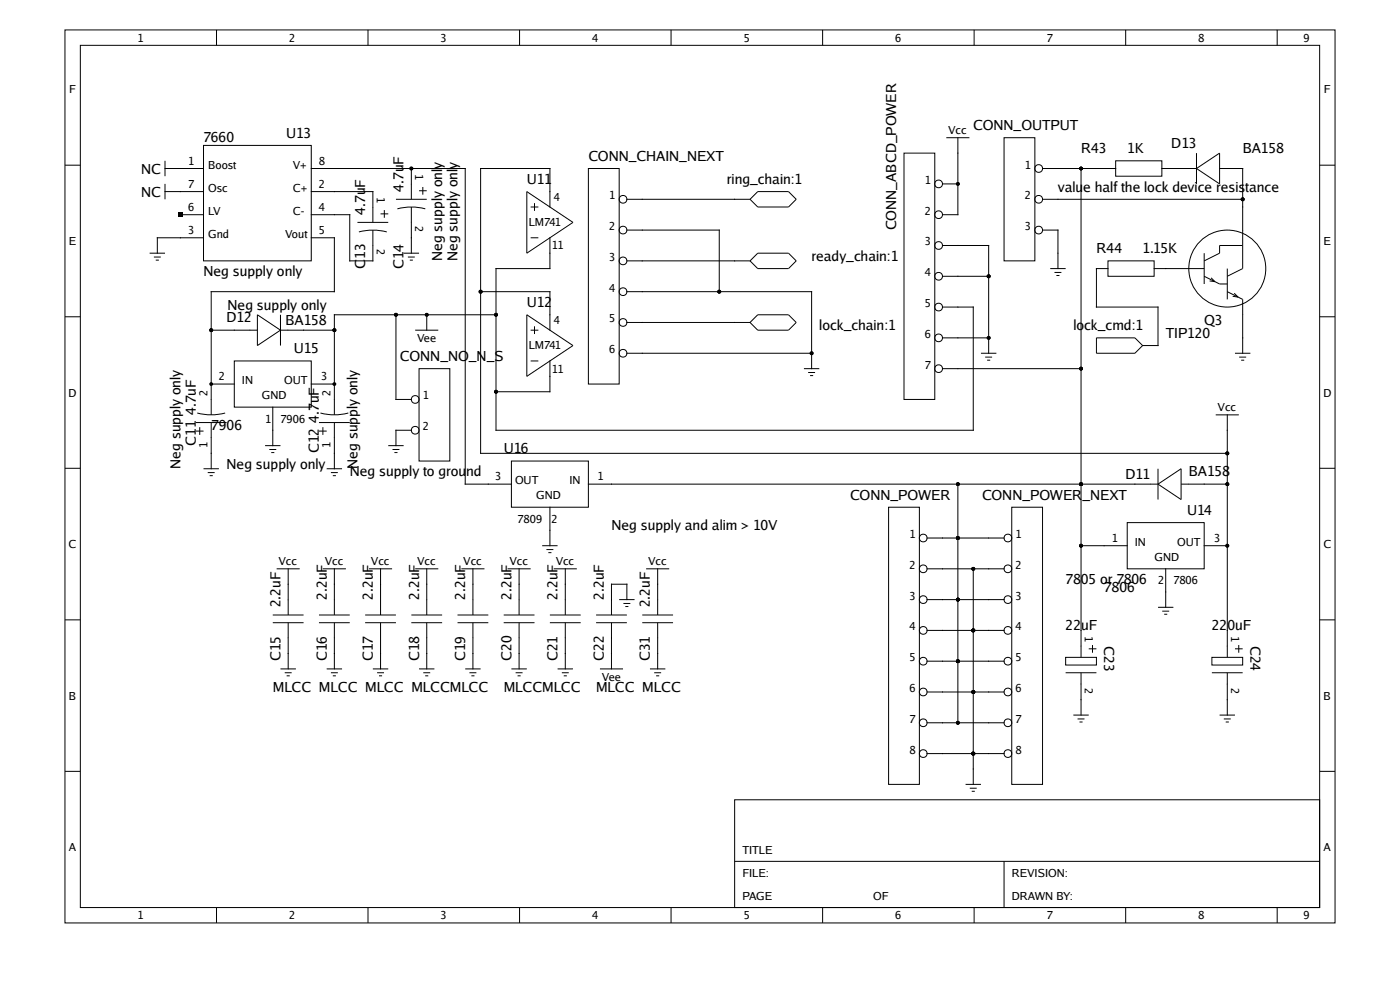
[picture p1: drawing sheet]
<svg xmlns="http://www.w3.org/2000/svg" width="297mm" height="210mm" viewBox="0 0 297 210" stroke-linecap="round" stroke-linejoin="round" font-family="sans-serif">
<g fill="none" stroke="#000" stroke-width=".21">
<path d="M13.8 6.3h269.4v189.5h-269.4zM17 9.6h263v182.9h-263zM45.9 6.3v3.3M78.1 6.3v3.3M110.2 6.3v3.3M142.4 6.3v3.3M174.5 6.3v3.3M206.7 6.3v3.3M238.8 6.3v3.3M270.9 6.3v3.3M13.8 35h3.2M35 35.7h8.2"/>
<path d="M35 34.1v3.3M35 39v3.3M43.2 30.8h22.8v24.5h-22.8zM66 35.7h32.7v67h9.8M87.3 35.7v6.6M89.7 39.7v1.6M124.8 35.7h6.6v45.8h-6.6zM191.8 32.5h6.5v52.2h-6.5zM199.9 39h3.3M200.8 29.2h4.9M203.2 29.2v16.3h-3.3M213 29.2h6.5v26.1h-6.5z"/>
<path d="M221.2 35.7h15.5M229.3 35.7v103.7M236.7 34.1h9.8v3.3h-9.8zM246.5 35.7h7.3M253.8 35.7l4.9-3.2v6.5zM253.8 32.5v6.5M258.7 35.7h4.9v21.3l-3.2 1.6M280 35h3.2M31.7 53.7h3.3M32.6 54.5h1.5M33 55.2h.7M35 40.6h8.2"/>
<path d="M38.3 45.5h4.9M43.2 50.4h-9.8v3.3M66 45.5h8.2v9.8h4.9v-6.5M66 50.4h4.9v11.5h-26.1v26.1M66 40.6h13.1v6.6M75.8 47.2h6.6M76.1 49.2a11.4 11.4 0 0 1 6 0M80.7 45.4h1.7M81.5 44.6v1.6M84 42.3h6.5M84.3 44.3a11.4 11.4 0 0 1 5.9 0M85.6 53.7h3.3"/>
<path d="M86.5 54.5h1.5M86.9 55.2h.7M87.3 43.9v9.8M88.9 40.5h1.6M111.8 40.6l9.8 6.6-9.8 6.5zM112.6 43.9h1.6M112.6 50.4h1.6M113.4 43.1v1.6M116.7 50.4v6.6h-11.5v34.3h101.3v-26.2h-6.6M116.7 43.9v-8.2h-14.7v60.5h158.4M133 55.3h26.1M133 42.3h26.1"/>
<path d="M133 48.8h19.6v13.1M159.1 55.3l1.6-1.6h6.6l1.6 1.6-1.6 1.7h-6.6zM159.1 42.3l1.6-1.7h6.6l1.6 1.7-1.6 1.6h-6.6zM199.9 52.1h9.8v22.8M199.9 58.6h9.8M221.2 42.3h42.4M221.2 48.8h3.2v8.2M222.8 57h3.3M223.7 57.8h1.5M224.1 58.4h.7M235 55.3h9.8v3.3h-9.8zM235 57h-2.4v8.1h13.1v8.2h-3.3"/>
<path d="M244.8 57h10.7M255.5 53.7v6.5M255.5 58.6l3.2 1.6h1.7M256.9 58.9l.8 .8-1.1-.1M260.4 57v6.5M263.6 52.1h-4.9v1.6l-3.2 1.6M13.8 67.2h3.2M44.8 70h9.8M49.7 76.6h16.3v9.8h-16.3zM54.6 66.8l4.9 3.2-4.9 3.3zM59.5 70h11.4M59.5 66.8v6.5"/>
<path d="M84 66.8v17.9h3.3M88.1 70h4.9M88.9 78.2h6.5v19.6h-6.5zM90.5 66.8v3.2M102 61.9h14.7v8.1M105.2 66.8h-34.3v21.2M111.8 66.8l9.8 6.5-9.8 6.5zM112.6 70h1.6M112.6 76.6h1.6M113.4 69.2v1.7M116.7 76.6v6.5h-11.5M133 68.4h26.1"/>
<path d="M133 61.9h39.2v16.3M133 74.9h39.2M159.1 68.4l1.6-1.6h6.6l1.6 1.6-1.6 1.6h-6.6zM170.5 78.2h3.3M171.4 79h1.5M171.9 79.7h.6M199.9 78.2h29.4M199.9 71.7h9.8M208.1 74.9h3.3M209 75.8h1.5M209.4 76.4h.7M232.6 71.7h8.2l1.6 1.6-1.6 1.6h-8.2z"/>
<path d="M260.4 61.9l3.2 1.6v11.4M261.8 62.2l.8 .8-1.1-.1M262 74.9h3.3M262.9 75.8h1.5M263.3 76.4h.7M280 67.2h3.2M13.8 99.3h3.2M41.5 89.6h6.6M41.5 91.4h1.7M41.8 87.6a11.5 11.5 0 0 0 6 0M42.4 90.6v1.6M43.2 99.4h3.2"/>
<path d="M44.8 81.5h4.9M44.8 89.6v9.8M56.2 94.5h3.3M57.1 95.3h1.5M57.5 96h.7M57.9 86.4v8.1M66 81.5h4.9M67.7 89.6h6.5M67.7 91.4h1.6M68 87.6a11.5 11.5 0 0 0 5.9 0M68.5 90.6v1.6M69.3 99.4h3.3"/>
<path d="M70.9 89.6v9.8M82.4 94.5h3.2M83.3 95.3h1.4M83.7 96h.6M87.3 91.3h-3.3v3.2M108.5 97.8h16.3v9.8h-16.3zM245.7 99.4v6.6M257.9 88h4.9M260.4 88v51.4M280 99.3h3.2M44.1 100.2h1.4M44.5 100.9h.6"/>
<path d="M70.2 100.2h1.5M70.6 100.9h.7M115 115.8h3.3M115.9 116.6h1.5M116.3 117.2h.7M116.7 107.6v8.2M124.8 102.7h120.9M188.5 107.6h6.5v58.8h-6.5zM196.7 114.1h16.3M203.2 102.7v50.6M214.6 107.6h6.6v58.8h-6.6zM229.3 115.8h9.8"/>
<path d="M239.1 110.9h16.4v9.8h-16.4zM245.7 102.7l4.9-3.3v6.6zM250.6 102.7h9.8M255.5 115.8h4.9M13.8 131.5h3.2M57.9 130.5h6.5M57.9 132.1h6.5M58.7 120.7h4.9M61.1 120.7v9.8M61.1 132.1v9.8M67.7 130.5h6.5M67.7 132.1h6.5"/>
<path d="M68.5 120.7h4.9M70.9 120.7v9.8M70.9 132.1v9.8M77.5 130.5h6.5M77.5 132.1h6.5M78.3 120.7h4.9M80.7 120.7v9.8M80.7 132.1v9.8M87.3 130.5h6.5M87.3 132.1h6.5M88.1 120.7h4.9M90.5 120.7v9.8"/>
<path d="M90.5 132.1v9.8M97.1 130.5h6.5M97.1 132.1h6.5M97.9 120.7h4.9M100.3 120.7v9.8M100.3 132.1v9.8M106.9 130.5h6.5M106.9 132.1h6.5M107.7 120.7h4.9M110.1 120.7v9.8M110.1 132.1v9.8M116.7 130.5h6.5"/>
<path d="M116.7 132.1h6.5M117.5 120.7h4.9M119.9 120.7v9.8M119.9 132.1v9.8M126.5 130.5h6.5M126.5 132.1h6.5M129.7 132.1v9.8M131.4 127.2h3.2M132.3 128h1.4M132.7 128.7h.6M133 127.2v-3.3h-3.3v6.6M136.3 130.5h6.5"/>
<path d="M136.3 132.1h6.5M137.1 120.7h4.9M139.5 120.7v9.8M139.5 132.1v9.8M196.7 120.7h16.3M196.7 127.2h16.3M196.7 133.7h16.3M206.5 120.7v45.7M226.1 139.4h6.5v1.7h-6.5zM231 137.6h1.6M231.8 136.8v1.7M245.7 128.8h3.2"/>
<path d="M246.6 129.6h1.4M247 130.3h.6M247.3 120.7v8.1M257.1 139.4h6.5v1.7h-6.5zM262 137.6h1.6M262.8 136.8v1.7M280 131.5h3.2M59.5 141.9h3.3M60.4 142.7h1.5M60.8 143.4h.7M69.3 141.9h3.3M70.2 142.7h1.5"/>
<path d="M70.6 143.4h.7M79.1 141.9h3.3M80 142.7h1.5M80.4 143.4h.7M88.9 141.9h3.3M89.8 142.7h1.5M90.2 143.4h.7M98.7 141.9h3.3M99.6 142.7h1.5M100 143.4h.7M108.5 141.9h3.3M109.4 142.7h1.5"/>
<path d="M109.8 143.4h.7M118.3 141.9h3.3M119.2 142.7h1.5M119.6 143.4h.6M127.3 141.9h4.9M137.9 141.9h3.3M138.8 142.7h1.5M139.2 143.4h.6M196.7 140.3h16.3M196.7 146.8h16.3M196.7 153.3h16.3M196.7 159.9h16.3"/>
<path d="M226.1 142.7h6.5M227.7 151.7h3.3M228.6 152.5h1.5M229 153.2h.7M229.3 142.7v9M257.1 142.7h6.5M258.7 151.7h3.3M259.6 152.5h1.5M260 153.2h.7M260.4 142.7v9M13.8 163.6h3.2M155.8 169.6h124.2v22.9h-124.2z"/>
<path d="M204.8 166.4h3.3M205.7 167.2h1.5M206.1 167.9h.7M280 163.6h3.2M45.9 192.5v3.3M78.1 192.5v3.3M110.2 192.5v3.3M142.4 192.5v3.3M155.8 182.7h124.2M174.5 192.5v3.3M206.7 192.5v3.3M213 182.7v9.8"/>
<path d="M238.8 192.5v3.3M270.9 192.5v3.3"/>
<circle cx="199.1" cy="39" r=".82"/>
<circle cx="220.3" cy="35.7" r=".82"/>
<circle cx="132.2" cy="48.8" r=".82"/>
<circle cx="132.2" cy="42.3" r=".82"/>
<circle cx="132.2" cy="55.3" r=".82"/>
<circle cx="199.1" cy="52.1" r=".82"/>
<circle cx="199.1" cy="58.6" r=".82"/>
<circle cx="199.1" cy="45.5" r=".82"/>
<circle cx="220.3" cy="48.8" r=".82"/>
<circle cx="220.3" cy="42.3" r=".82"/>
<circle cx="260.4" cy="57" r="8.2"/>
<circle cx="132.2" cy="74.9" r=".82"/>
<circle cx="132.2" cy="61.9" r=".82"/>
<circle cx="132.2" cy="68.4" r=".82"/>
<circle cx="199.1" cy="65.1" r=".82"/>
<circle cx="199.1" cy="78.2" r=".82"/>
<circle cx="199.1" cy="71.7" r=".82"/>
<circle cx="88.1" cy="91.3" r=".82"/>
<circle cx="88.1" cy="84.7" r=".82"/>
<circle cx="195.9" cy="114.1" r=".82"/>
<circle cx="213.8" cy="114.1" r=".82"/>
<circle cx="195.9" cy="133.7" r=".82"/>
<circle cx="195.9" cy="127.2" r=".82"/>
<circle cx="195.9" cy="120.7" r=".82"/>
<circle cx="213.8" cy="127.2" r=".82"/>
<circle cx="213.8" cy="133.7" r=".82"/>
<circle cx="213.8" cy="120.7" r=".82"/>
<circle cx="195.9" cy="140.3" r=".82"/>
<circle cx="195.9" cy="153.3" r=".82"/>
<circle cx="195.9" cy="146.8" r=".82"/>
<circle cx="195.9" cy="159.9" r=".82"/>
<circle cx="213.8" cy="140.3" r=".82"/>
<circle cx="213.8" cy="146.8" r=".82"/>
<circle cx="213.8" cy="159.9" r=".82"/>
<circle cx="213.8" cy="153.3" r=".82"/>
</g>
<g fill="#000">
<path d="M37.8 45.1h1v.9h-1z"/>
<circle cx="87.3" cy="35.7" r=".41"/>
<circle cx="203.2" cy="39" r=".41"/>
<circle cx="229.3" cy="35.7" r=".41"/>
<circle cx="209.7" cy="58.6" r=".41"/>
<circle cx="263.6" cy="42.3" r=".41"/>
<circle cx="44.8" cy="70" r=".41"/>
<circle cx="70.9" cy="70" r=".41"/>
<circle cx="84" cy="66.8" r=".41"/>
<circle cx="90.5" cy="66.8" r=".41"/>
<circle cx="102" cy="61.9" r=".41"/>
<circle cx="105.2" cy="66.8" r=".41"/>
<circle cx="152.6" cy="61.9" r=".41"/>
<circle cx="172.2" cy="74.9" r=".41"/>
<circle cx="209.7" cy="71.7" r=".41"/>
<circle cx="229.3" cy="78.2" r=".41"/>
<circle cx="44.8" cy="81.5" r=".41"/>
<circle cx="70.9" cy="81.5" r=".41"/>
<circle cx="105.2" cy="83.1" r=".41"/>
<circle cx="260.4" cy="96.2" r=".41"/>
<circle cx="203.2" cy="102.7" r=".41"/>
<circle cx="203.2" cy="114.1" r=".41"/>
<circle cx="229.3" cy="102.7" r=".41"/>
<circle cx="229.3" cy="115.8" r=".41"/>
<circle cx="260.4" cy="102.7" r=".41"/>
<circle cx="260.4" cy="115.8" r=".41"/>
<circle cx="203.2" cy="127.2" r=".41"/>
<circle cx="206.5" cy="133.7" r=".41"/>
<circle cx="206.5" cy="120.7" r=".41"/>
<circle cx="203.2" cy="140.3" r=".41"/>
<circle cx="203.2" cy="153.3" r=".41"/>
<circle cx="206.5" cy="146.8" r=".41"/>
<circle cx="206.5" cy="159.9" r=".41"/>
</g>
<g font-size="2.9">
<text x="60.7" y="29.2">U13</text>
<text x="206.5" y="27.6">CONN_OUTPUT</text>
<text x="43.2" y="30.2">7660</text>
<text x="124.8" y="34.1">CONN_CHAIN_NEXT</text>
<text x="229.3" y="32.5">R43</text>
<text x="239.1" y="32.5">1K</text>
<text x="248.5" y="31.4">D13</text>
<text x="263.6" y="32.5">BA158</text>
<text x="29.9" y="41.7">NC</text>
<text x="29.9" y="36.8">NC</text>
<text x="85.6" y="40.6" transform="rotate(-90 85.6 40.6)">4.7uF</text>
<text x="111.8" y="39">U11</text>
<text x="154.2" y="39">ring_chain:1</text>
<text x="224.4" y="40.6">value half the lock device resistance</text>
<text x="77.5" y="45.5" transform="rotate(-90 77.5 45.5)">4.7uF</text>
<text x="190.1" y="48.8" transform="rotate(-90 190.1 48.8)">CONN_ABCD_POWER</text>
<text x="232.6" y="53.7">R44</text>
<text x="242.4" y="53.7">1.15K</text>
<text x="43.2" y="58.6">Neg supply only</text>
<text x="77.5" y="57" transform="rotate(-90 77.5 57)">C13</text>
<text x="85.6" y="57" transform="rotate(-90 85.6 57)">C14</text>
<text x="93.8" y="55.3" transform="rotate(-90 93.8 55.3)">Neg supply only</text>
<text x="97.1" y="55.3" transform="rotate(-90 97.1 55.3)">Neg supply only</text>
<text x="172.2" y="55.3">ready_chain:1</text>
<text x="48.3" y="65.8">Neg supply only</text>
<text x="111.8" y="65.1">U12</text>
<text x="48.1" y="68.4">D12</text>
<text x="60.6" y="69">BA158</text>
<text x="173.8" y="70">lock_chain:1</text>
<text x="227.7" y="70">lock_cmd:1</text>
<text x="247.3" y="71.7">TIP120</text>
<text x="255.5" y="68.9">Q3</text>
<text x="62.3" y="74.9">U15</text>
<text x="84.9" y="76.6">CONN_NO_N_S</text>
<text x="41.5" y="88" transform="rotate(-90 41.5 88)">4.7uF</text>
<text x="67.7" y="89.6" transform="rotate(-90 67.7 89.6)">4.7uF</text>
<text x="41.5" y="94.5" transform="rotate(-90 41.5 94.5)">C11</text>
<text x="44.8" y="91.3">7906</text>
<text x="38.3" y="99.4" transform="rotate(-90 38.3 99.4)">Neg supply only</text>
<text x="48.1" y="99.4">Neg supply only</text>
<text x="67.7" y="96.2" transform="rotate(-90 67.7 96.2)">C12</text>
<text x="74.2" y="101.1">Neg supply to ground</text>
<text x="75.8" y="99.4" transform="rotate(-90 75.8 99.4)">Neg supply only</text>
<text x="106.9" y="96.2">U16</text>
<text x="238.7" y="101.6">D11</text>
<text x="252.2" y="101.1">BA158</text>
<text x="180.3" y="106">CONN_POWER</text>
<text x="208.3" y="106">CONN_POWER_NEXT</text>
<text x="129.7" y="112.5">Neg supply and alim &gt; 10V</text>
<text x="251.8" y="109.2">U14</text>
<text x="226.1" y="123.9">7805 or 7806</text>
<text x="234.2" y="125.6">7806</text>
<text x="59.5" y="128.8" transform="rotate(-90 59.5 128.8)">2.2uF</text>
<text x="69.3" y="127.2" transform="rotate(-90 69.3 127.2)">2.2uF</text>
<text x="79.1" y="127.2" transform="rotate(-90 79.1 127.2)">2.2uF</text>
<text x="88.9" y="127.2" transform="rotate(-90 88.9 127.2)">2.2uF</text>
<text x="98.7" y="127.2" transform="rotate(-90 98.7 127.2)">2.2uF</text>
<text x="108.5" y="127.2" transform="rotate(-90 108.5 127.2)">2.2uF</text>
<text x="118.3" y="127.2" transform="rotate(-90 118.3 127.2)">2.2uF</text>
<text x="128.1" y="127.2" transform="rotate(-90 128.1 127.2)">2.2uF</text>
<text x="137.9" y="128.8" transform="rotate(-90 137.9 128.8)">2.2uF</text>
<text x="226.1" y="133.7">22uF</text>
<text x="234.2" y="137" transform="rotate(90 234.2 137)">C23</text>
<text x="257.1" y="133.7">220uF</text>
<text x="265.3" y="137" transform="rotate(90 265.3 137)">C24</text>
<text x="59.5" y="140.3" transform="rotate(-90 59.5 140.3)">C15</text>
<text x="69.3" y="140.3" transform="rotate(-90 69.3 140.3)">C16</text>
<text x="79.1" y="140.3" transform="rotate(-90 79.1 140.3)">C17</text>
<text x="88.9" y="140.3" transform="rotate(-90 88.9 140.3)">C18</text>
<text x="98.7" y="140.3" transform="rotate(-90 98.7 140.3)">C19</text>
<text x="108.5" y="140.3" transform="rotate(-90 108.5 140.3)">C20</text>
<text x="118.3" y="140.3" transform="rotate(-90 118.3 140.3)">C21</text>
<text x="128.1" y="140.3" transform="rotate(-90 128.1 140.3)">C22</text>
<text x="137.9" y="140.3" transform="rotate(-90 137.9 140.3)">C31</text>
<text x="57.9" y="146.8">MLCC MLCC MLCC MLCCMLCC</text>
<text x="106.9" y="146.8">MLCCMLCC</text>
<text x="126.5" y="146.8">MLCC MLCC</text>
</g>
<g font-size="2.4">
<text x="29.2" y="8.9">1</text>
<text x="61.3" y="8.9">2</text>
<text x="93.5" y="8.8">3</text>
<text x="125.6" y="8.8">4</text>
<text x="157.8" y="8.8">5</text>
<text x="189.9" y="8.8">6</text>
<text x="222.1" y="8.8">7</text>
<text x="254.2" y="8.8">8</text>
<text x="276.6" y="8.8">9</text>
<text x="14.7" y="19.8">F</text>
<text x="280.9" y="19.8">F</text>
<text x="201.2" y="28.4">Vcc</text>
<text x="39.9" y="34.9">1</text>
<text x="44.2" y="35.7">Boost</text>
<text x="62.1" y="35.7">V+</text>
<text x="67.7" y="34.9">8</text>
<text x="217.4" y="35.7">1</text>
<text x="39.9" y="39.8">7</text>
<text x="44.2" y="40.6">Osc</text>
<text x="62.1" y="40.6">C+</text>
<text x="67.7" y="39.8">2</text>
<text x="79.9" y="41.8" transform="rotate(90 79.9 41.8)">1</text>
<text x="88.1" y="36.9" transform="rotate(90 88.1 36.9)">1</text>
<text x="196.2" y="39">1</text>
<text x="39.9" y="44.7">6</text>
<text x="44.2" y="45.5">LV</text>
<text x="62.1" y="45.5">C-</text>
<text x="67.7" y="44.7">4</text>
<text x="88.1" y="48" transform="rotate(90 88.1 48)">2</text>
<text x="112.2" y="48">LM741</text>
<text x="117.5" y="42.7">4</text>
<text x="129.2" y="42.3">1</text>
<text x="196.2" y="45.5">2</text>
<text x="217.4" y="42.3">2</text>
<text x="14.6" y="52">E</text>
<text x="39.9" y="49.6">3</text>
<text x="44.2" y="50.4">Gnd</text>
<text x="60.5" y="50.4">Vout</text>
<text x="67.7" y="49.6">5</text>
<text x="79.9" y="52.9" transform="rotate(90 79.9 52.9)">2</text>
<text x="117.1" y="52.9">11</text>
<text x="129.2" y="48.8">2</text>
<text x="196.2" y="52.1">3</text>
<text x="217.4" y="48.8">3</text>
<text x="280.8" y="52">E</text>
<text x="129.2" y="55.3">3</text>
<text x="196.2" y="58.6">4</text>
<text x="129.2" y="61.9">4</text>
<text x="196.2" y="65.1">5</text>
<text x="117.5" y="68.8">4</text>
<text x="129.2" y="68.4">5</text>
<text x="196.2" y="71.7">6</text>
<text x="88.5" y="72.6">Vee</text>
<text x="112.2" y="74.1">LM741</text>
<text x="129.2" y="74.9">6</text>
<text x="44" y="83.9" transform="rotate(-90 44 83.9)">2</text>
<text x="46.4" y="80.7">2</text>
<text x="51.3" y="81.5">IN</text>
<text x="60.3" y="81.5">OUT</text>
<text x="68.2" y="80.7">3</text>
<text x="70.1" y="83.9" transform="rotate(-90 70.1 83.9)">2</text>
<text x="117.1" y="79">11</text>
<text x="196.2" y="78.2">7</text>
<text x="14.6" y="84.1">D</text>
<text x="55.5" y="84.7">GND</text>
<text x="56.2" y="89.6">1</text>
<text x="59.5" y="89.6">7906</text>
<text x="89.7" y="84.7">1</text>
<text x="258.3" y="87.2">Vcc</text>
<text x="280.7" y="84.1">D</text>
<text x="44" y="95" transform="rotate(-90 44 95)">1</text>
<text x="70.1" y="95" transform="rotate(-90 70.1 95)">1</text>
<text x="89.7" y="91.3">2</text>
<text x="105.1" y="101.9">3</text>
<text x="126.8" y="101.9">1</text>
<text x="109.3" y="102.7">OUT</text>
<text x="113.8" y="105.9">GND</text>
<text x="120.8" y="102.7">IN</text>
<text x="109.8" y="110.9">7809</text>
<text x="117" y="110.9">2</text>
<text x="14.6" y="116.3">C</text>
<text x="59.1" y="119.8">Vcc</text>
<text x="68.9" y="119.8">Vcc</text>
<text x="78.7" y="119.8">Vcc</text>
<text x="88.5" y="119.8">Vcc</text>
<text x="98.3" y="119.8">Vcc</text>
<text x="108.1" y="119.8">Vcc</text>
<text x="117.9" y="119.8">Vcc</text>
<text x="137.5" y="119.8">Vcc</text>
<text x="192.9" y="114.1">1</text>
<text x="215.5" y="114.1">1</text>
<text x="235.9" y="114.9">1</text>
<text x="240.8" y="115.8">IN</text>
<text x="244.9" y="119">GND</text>
<text x="249.7" y="115.8">OUT</text>
<text x="257.6" y="114.9">3</text>
<text x="280.7" y="116.3">C</text>
<text x="192.9" y="120.7">2</text>
<text x="215.5" y="120.7">2</text>
<text x="245.7" y="123.9">2</text>
<text x="248.9" y="123.9">7806</text>
<text x="192.9" y="127.2">3</text>
<text x="215.5" y="127.2">3</text>
<text x="192.9" y="133.7">4</text>
<text x="215.5" y="133.7">4</text>
<text x="230.1" y="134.9" transform="rotate(90 230.1 134.9)">1</text>
<text x="261.2" y="134.9" transform="rotate(90 261.2 134.9)">1</text>
<text x="192.9" y="140.3">5</text>
<text x="215.5" y="140.3">5</text>
<text x="14.6" y="148.4">B</text>
<text x="127.7" y="144.4">Vee</text>
<text x="192.9" y="146.8">6</text>
<text x="215.5" y="146.8">6</text>
<text x="230.1" y="146" transform="rotate(90 230.1 146)">2</text>
<text x="261.2" y="146" transform="rotate(90 261.2 146)">2</text>
<text x="280.8" y="148.4">B</text>
<text x="192.9" y="153.3">7</text>
<text x="215.5" y="153.3">7</text>
<text x="192.9" y="159.8">8</text>
<text x="215.5" y="159.8">8</text>
<text x="14.6" y="180.6">A</text>
<text x="157.5" y="186">FILE:</text>
<text x="157.5" y="181.1">TITLE</text>
<text x="214.6" y="186">REVISION:</text>
<text x="280.8" y="180.6">A</text>
<text x="157.5" y="190.9">PAGE</text>
<text x="185.2" y="190.9">OF</text>
<text x="214.6" y="190.9">DRAWN BY:</text>
<text x="29.2" y="195">1</text>
<text x="61.3" y="195">2</text>
<text x="93.5" y="195">3</text>
<text x="125.6" y="195">4</text>
<text x="157.8" y="195">5</text>
<text x="189.9" y="195">6</text>
<text x="222.1" y="195">7</text>
<text x="254.2" y="195">8</text>
<text x="276.6" y="195">9</text>
</g>
</svg>
